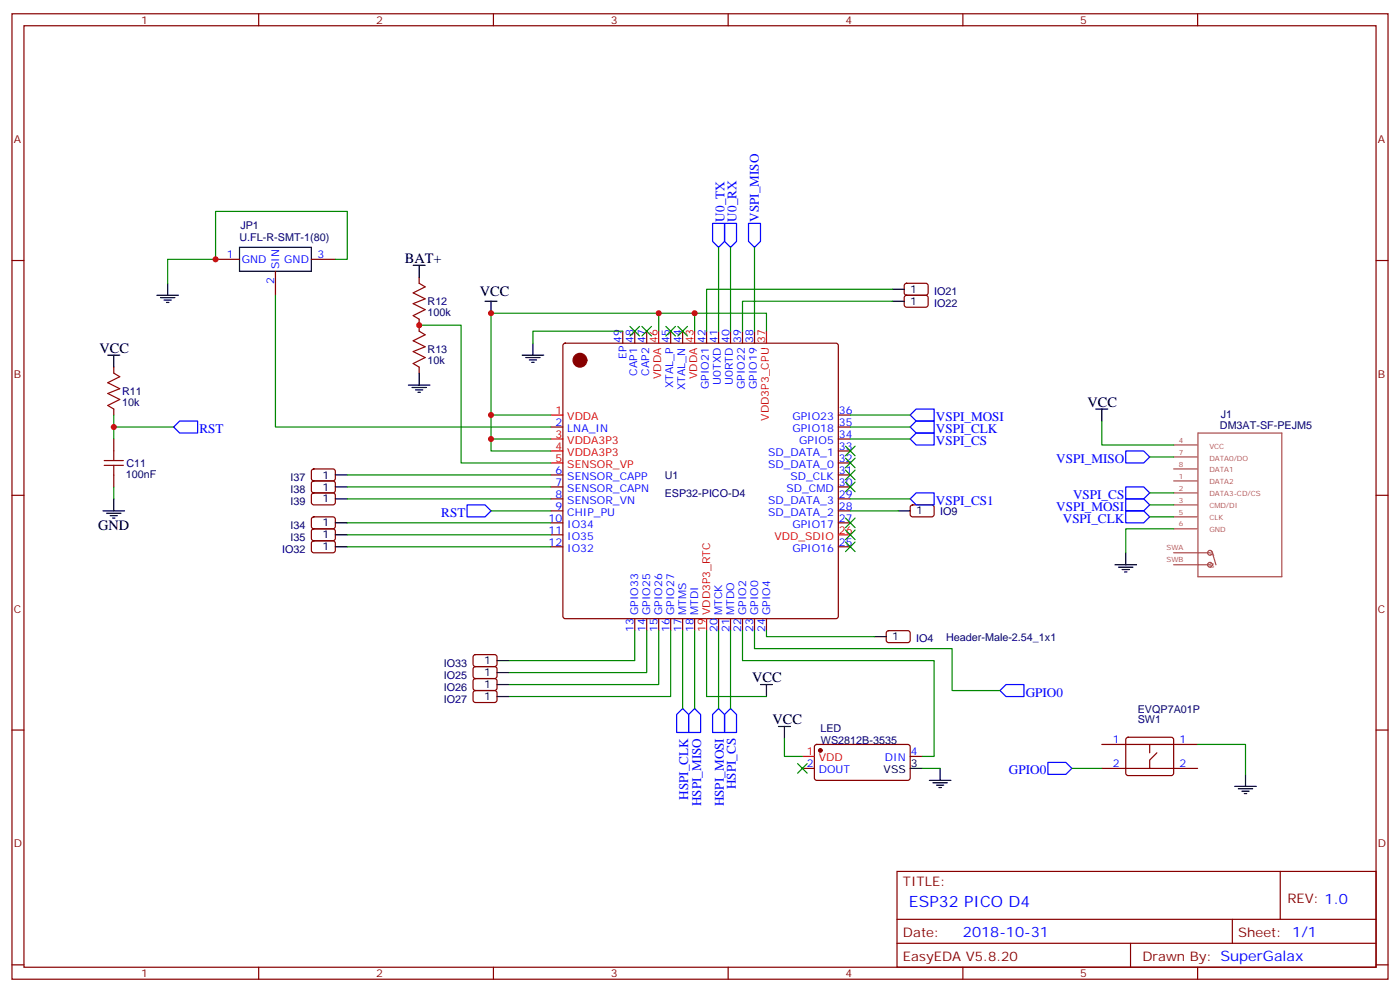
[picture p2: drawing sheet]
<svg xmlns="http://www.w3.org/2000/svg" width="412mm" height="292mm" viewBox="0 0 412 292" stroke-linecap="round" stroke-linejoin="round" font-family="sans-serif">
<g fill="none" stroke="#870000" stroke-width=".35">
<path d="M3.5 4.1h405.4v284.3h-405.4zM7.1 7.6h398.2v277.3h-398.2zM76.2 4.1v3.5M145.3 4.1v3.5M214.5 4.1v3.5M283.6 4.1v3.5M352.8 4.1v3.5M3.5 76.7h3.6M63.5 76.4h7.1M81.1 79.9v7.1M91.7 76.4h7.1M405.3 76.7h3.6"/>
<path d="M123.5 81.7v1.7M123.5 94v3.5M183.4 97.5v3.6M187 97.5v3.6M190.5 97.5v3.6M197.6 97.5v3.6M201.1 97.5v3.6M208.1 97.5v3.6M211.7 97.5v3.6M215.2 97.5v3.6M218.7 97.5v3.6M222.2 97.5v3.6"/>
<path d="M266.6 83.6l.5-.2 5.9 .1 .4 .6-.1 2.4-.6 .5-5.9-.1-.5-.6v-2.2zM266.6 87.2l.5-.2h5.9l.4 .7-.1 2.4-.6 .4-5.9-.1-.5-.6v-2.1zM33.5 108.1v1.8M123.5 108.1v1.8M166 101.3l.5-.2h79.7l.5 .2 .2 .5v79.7l-.2 .5-.5 .2h-79.7l-.5-.2-.2-.5v-79.7zM33.5 120.5v1.7M33.5 129.3v3.5M33.5 139.9v3.5M92 138.3l.4-.2 5.9 .1 .5 .6-.1 2.4-.6 .4h-5.9l-.5-.7v-2.1zM162.3 125.8h3.5M162.3 139.9h3.5M246.9 125.8h3.6"/>
<path d="M246.9 139.9h3.6M246.9 136.3h3.6M246.9 132.8h3.6M246.9 129.3h3.6M246.9 122.2h3.6M3.5 145.9h3.6M92 141.8l.4-.2 5.9 .1 .5 .6-.1 2.4-.6 .5-5.9-.1-.5-.6v-2.2zM92 145.4l.4-.2h5.9l.5 .7-.1 2.4-.6 .4-5.9-.1-.5-.6v-2.1zM92 152.4l.4-.2 5.9 .1 .5 .6-.1 2.4-.6 .5-5.9-.1-.5-.7v-2.1zM92 156l.4-.2h5.9l.5 .7-.1 2.3-.6 .5-5.9-.1-.5-.6v-2.1zM92 159.5l.4-.2h5.9l.5 .7-.1 2.4-.6 .4-5.9-.1-.5-.6v-2.1zM162.3 143.4h3.5"/>
<path d="M162.3 146.9h3.5M162.3 150.5h3.5M162.3 154h3.5M162.3 157.5h3.5M246.9 143.4h3.6M246.9 146.9h3.6M246.9 150.5h3.6M246.9 154h3.6M268.3 148.9l.5-.2 5.9 .1 .5 .6-.1 2.4-.6 .4h-6l-.4-.7v-2.1zM405.3 145.9h3.6M162.3 161h3.5M246.9 161h3.6"/>
<path d="M139.6 193l.5-.2h5.9l.4 .7-.1 2.4-.6 .4h-5.9l-.5-.7v-2.1zM139.6 196.5l.5-.2 5.9 .1 .4 .6-.1 2.4-.6 .4h-5.9l-.5-.7v-2.1zM187 182.2v3.5M190.5 182.2v3.5M194 182.2v3.5M197.6 182.2v3.5M201.1 182.2v3.5M204.6 182.2v3.5M211.7 182.2v3.5M215.2 182.2v3.5M218.7 182.2v3.5M222.2 182.2v3.5"/>
<path d="M225.8 182.2v3.5M261.3 185.9l.5-.2 5.9 .1 .4 .6-.1 2.4-.6 .5-5.9-.1-.4-.6v-2.2zM3.5 215h3.6M139.6 200.1l.5-.3 5.9 .1 .4 .7-.1 2.3-.6 .5-5.9-.1-.5-.6v-2.1zM139.6 203.6l.5-.2h5.9l.4 .7-.1 2.4-.6 .4-5.9-.1-.5-.6v-2.1zM240.1 219.5l.5-.2h27.1l.4 .7-.1 9.4-.6 .4h-27.1l-.4-.7v-9.1zM324.6 219.3h28.2M331.8 217.3l.5-.2h12.7l.5 .2 .2 .5v9.9l-.2 .5-.5 .2h-12.7l-.5-.2-.2-.5v-9.9zM338.7 219.3v2.4M405.3 215h3.6M236.4 226.3h3.5M268.1 222.8h3.5"/>
<path d="M324.6 226.3h28.2M340.8 221.7l-2.1 2.1v2.5M264.2 256.6h141.1v28.3h-141.1zM377.1 256.6v14.2M264.2 270.8h141.1M264.2 277.8h141.1M333 277.8v7.1M363 270.8v7M3.5 284.2h3.6M76.2 284.9v3.5M145.3 284.9v3.5M214.5 284.9v3.5"/>
<path d="M283.6 284.9v3.5M352.8 284.9v3.5M405.3 284.2h3.6"/>
</g>
<g fill="#870000" stroke="#870000" stroke-width=".35">
<circle cx="170.8" cy="106.1" r="2.03"/>
<circle cx="241.7" cy="221" r=".53"/>
</g>
<path d="M194 97.5v3.6M204.6 97.5v3.6M225.8 97.5v3.6M162.3 122.2h3.5M162.3 129.3h3.5M162.3 132.8h3.5M162.3 136.3h3.5M246.9 157.5h3.6M208.1 182.2v3.5M236.4 222.8h3.5" fill="none" stroke="#f00" stroke-width=".35"/>
<g fill="none" stroke="#000" stroke-width=".35">
<path d="M70.6 72.8h21.1v7.1h-21.1zM121.7 78.1h3.5M123.5 78.1v3.6M46.2 87h6.4M47.3 87.7h4.2M48.3 88.4h2.1M49 89.1h.7M49.4 83.4v3.6M142.9 88.7h3.5M144.6 88.7v3.6M262.8 85.2h3.5M262.8 88.7h3.5"/>
<path d="M31.7 104.6h3.6M33.5 104.6v3.5M120.3 113.4h6.3M121.4 114.1h4.2M122.4 114.8h2.1M123.1 115.5h.7M123.5 109.9v3.5M153.8 104.6h6.4M154.9 105.3h4.2M155.9 106h2.1M156.6 106.7h.7M157 101.1v3.5"/>
<path d="M98.8 139.9h3.5M322.8 120.5h3.5M324.6 120.5v3.5M30.3 150.5h6.4M31.4 151.2h4.2M32.5 151.9h2.1M33.2 152.6h.7M33.5 146.9v3.6M98.8 143.4h3.5M98.8 146.9h3.5M98.8 154h3.5M98.8 157.5h3.5"/>
<path d="M264.6 150.5h3.5M98.8 161h3.5M328.4 166.3h6.4M329.5 167h4.2M330.6 167.7h2.1M331.3 168.5h.7M331.6 162.8v3.5M146.4 194.6h3.5M146.4 198.1h3.5M257.5 187.5h3.6M146.4 201.6h3.5M146.4 205.1h3.5"/>
<path d="M224 201.6h3.5M225.8 201.6v3.5M229.3 214h3.5M231.1 214v3.5M268.1 226.3h3.5M273.8 229.8h6.3M274.8 230.5h4.2M275.9 231.2h2.1M276.6 232h.7M276.9 226.3v3.5M363.7 231.6h6.4M364.8 232.3h4.2"/>
<path d="M365.8 233h2.1M366.5 233.7h.7M366.9 228.1v3.5"/>
</g>
<g fill="none" stroke="#a64a4a" stroke-width=".35">
<path d="M345.7 134.6h7M345.7 138.1h7M345.7 131.1h7M352.9 127.5h24.7v42.4h-24.7zM345.7 141.6h7M345.7 145.2h7M345.7 148.7h7M345.7 152.2h7M345.7 155.8h7M345.7 162.8h7M345.7 166.3h7M352.9 162.8h3.5"/>
<path d="M352.9 166.3h3.5M357.1 162.9a.7 .7 0 0 1-1.1 .5 .7 .7 0 0 1 .1-1.2 .7 .7 0 0 1 1 .6l1.1 3.5M357.1 166.3a.7 .7 0 0 0-1-.6 .7 .7 0 0 0-.1 1.2 .7 .7 0 0 0 1.1-.4"/>
</g>
<path d="M123.5 83.4l1.7 1.1-3.5 1.8 3.5 1.7-3.5 1.4 3.5 1.8-3.5 1.8 1.8 1M123.5 97.5l1.7 1.1-3.5 1.8 3.5 1.7-3.5 1.4 3.5 1.8-3.5 1.8 1.8 1M33.5 109.9l1.8 1-3.6 1.8 3.6 1.8-3.6 1.4 3.6 1.8-3.6 1.7 1.8 1.1M30.7 137.1h5.6M30.7 135.6h5.6M33.5 132.8v2.8M33.5 137.1v2.8" fill="none" stroke="#a10000" stroke-width=".35"/>
<g fill="none" stroke="#00f" stroke-width=".35">
<path d="M209.9 65.8h3.5v5.3l-1.7 1.7-1.8-1.7zM213.4 65.8h3.6v5.3l-1.8 1.7-1.8-1.7zM220.5 65.8h3.5v5.3l-1.8 1.7-1.7-1.7zM52.9 124h5.3v3.5h-5.3l-1.7-1.7zM268.1 129.3l1.8-1.8h5.3v3.6h-5.3zM269.9 124h5.3v3.5h-5.3l-1.8-1.7zM269.9 120.5h5.3v3.5h-5.3l-1.8-1.8zM331.6 132.8h5.3l1.8 1.8-1.8 1.7h-5.3zM137.6 148.7h5.3l1.7 1.8-1.7 1.7h-5.3zM269.9 145.2h5.3v3.5h-5.3l-1.8-1.8zM331.6 143.4h5.3l1.8 1.8-1.8 1.7h-5.3zM331.6 146.9h5.3l1.8 1.8-1.8 1.8h-5.3z"/>
<path d="M331.6 150.5h5.3l1.8 1.7-1.8 1.8h-5.3zM201.1 208.7l1.7 1.7v5.3h-3.5v-5.3zM202.8 210.4l1.8-1.7 1.8 1.7v5.3h-3.6zM211.7 208.7l1.7 1.7v5.3h-3.5v-5.3zM213.4 210.4l1.8-1.7 1.8 1.7v5.3h-3.6zM294.6 203.4l1.7-1.8h5.3v3.5h-5.3zM308.7 224.5h5.3l1.7 1.8-1.7 1.8h-5.3z"/>
</g>
<g fill="none" stroke="#008700" stroke-width=".35">
<path d="M98.8 76.4h3.5v-14.1h-38.8v14.1h-14.1v7M211.7 72.8v24.7M215.2 72.8v24.7M222.2 72.8v24.7M81.1 87v38.8h81.2M123.5 95.8h12.3v40.5h26.5M183.4 97.5h-26.4v3.6M194 97.5v-5.2h-49.4v29.9h17.7M194 92.3h31.8v5.2M204.6 92.3v5.2M262.8 88.7h-44.1v8.8M262.8 85.2h-54.7v12.3"/>
<path d="M33.5 122.2v3.6h17.7M33.5 125.8v3.5M102.3 139.9h60M144.6 122.2v7.1h17.7M144.6 129.3v3.5h17.7M250.5 122.2h17.6M250.5 125.8h17.6M250.5 129.3h17.6M324.6 124v7.1h21.1M338.7 134.6h7M33.5 143.4v3.5M102.3 146.9h60"/>
<path d="M102.3 143.4h60M102.3 154h60M102.3 157.5h60M144.6 150.5h17.7M250.5 146.9h17.6M250.5 150.5h14.1M338.7 145.2h7M338.7 148.7h7M338.7 152.2h7M345.7 155.8h-14.1v7M102.3 161h60M187 185.7v8.9h-37.1"/>
<path d="M190.5 185.7v12.4h-40.6M194 185.7v15.9h-44.1M197.6 185.7v19.4h-47.7M201.1 185.7v23M204.6 185.7v23M208.1 185.7v19.4h17.7M211.7 185.7v23M215.2 185.7v23M218.7 185.7v8.9h56.5v28.2h-3.6M222.2 185.7v5.3h58.3v12.4h14.1M225.8 185.7v1.8h31.7M231.1 217.5v5.3h5.3"/>
<path d="M352.8 219.3h14.1v8.8M271.6 226.3h5.3M315.7 226.3h8.9"/>
</g>
<g fill="#c00">
<circle cx="33.5" cy="125.8" r=".88"/>
<circle cx="123.5" cy="95.8" r=".88"/>
<circle cx="144.6" cy="129.3" r=".88"/>
<circle cx="144.6" cy="122.2" r=".88"/>
<circle cx="194" cy="92.3" r=".88"/>
<circle cx="204.6" cy="92.3" r=".88"/>
<circle cx="63.5" cy="76.4" r=".88"/>
<circle cx="144.6" cy="92.3" r=".88"/>
</g>
<g fill="#c00" stroke="#008700" stroke-width=".35">
<path d="M185.6 96.1l2.8 2.9zM188.4 96.1l-2.8 2.9z"/>
<path d="M189.1 96.1l2.8 2.9zM191.9 96.1l-2.8 2.9z"/>
<path d="M196.1 96.1l2.9 2.9zM199 96.1l-2.9 2.9z"/>
<path d="M199.7 96.1l2.8 2.9zM202.5 96.1l-2.8 2.9z"/>
<path d="M249.1 131.4l2.8 2.8zM251.9 131.4l-2.8 2.8z"/>
<path d="M249.1 134.9l2.8 2.9zM251.9 134.9l-2.8 2.9z"/>
<path d="M249.1 138.5l2.8 2.8zM251.9 138.5l-2.8 2.8z"/>
<path d="M249.1 142l2.8 2.8zM251.9 142l-2.8 2.8z"/>
<path d="M249.1 152.6l2.8 2.8zM251.9 152.6l-2.8 2.8z"/>
<path d="M249.1 159.6l2.8 2.9zM251.9 159.6l-2.8 2.9z"/>
<path d="M249.1 156.1l2.8 2.8zM251.9 156.1l-2.8 2.8z"/>
<path d="M234.9 224.9l2.9 2.8zM237.8 224.9l-2.9 2.8z"/>
</g>
<text font-size="4.6" fill="#00f" x="267.8" y="267.2">ESP32 PICO D4</text>
<g font-size="4.2">
<text x="119.2" y="77.4">BAT+</text>
<text x="141.4" y="87.2">VCC</text>
<text x="29.3" y="103.9">VCC</text>
<text x="320.3" y="119.8">VCC</text>
<text x="28.9" y="156.1">GND</text>
<text x="221.5" y="200.9">VCC</text>
<text x="227.5" y="213.3">VCC</text>
</g>
<text font-size="4.2" fill="#00f" x="283.6" y="276">2018-10-31</text>
<g font-size="3.9" fill="#00f">
<text x="213.4" y="65.3" transform="rotate(-90 213.4 65.3)">U0_TX</text>
<text x="217" y="65.3" transform="rotate(-90 217 65.3)">U0_RX</text>
<text x="223.5" y="65.4" transform="rotate(-90 223.5 65.4)">VSPI_MISO</text>
<text x="275.7" y="124">VSPI_MOSI</text>
<text x="58.7" y="127.5">RST</text>
<text x="275.7" y="127.5">VSPI_CLK</text>
<text x="275.7" y="131.1">VSPI_CS</text>
<text x="311.1" y="136.3">VSPI_MISO</text>
<text x="275.7" y="148.7">VSPI_CS1</text>
<text x="316.1" y="146.9">VSPI_CS</text>
<text x="130" y="152.2">RST</text>
<text x="311.1" y="150.5">VSPI_MOSI</text>
<text x="313.1" y="154">VSPI_CLK</text>
<text x="302.2" y="205.1">GPIO0</text>
<text x="216.8" y="232.5" transform="rotate(-90 216.8 232.5)">HSPI_CS</text>
<text x="297.2" y="228.1">GPIO0</text>
<text x="202.7" y="235.6" transform="rotate(-90 202.7 235.6)">HSPI_CLK</text>
<text x="206.5" y="237.4" transform="rotate(-90 206.5 237.4)">HSPI_MISO</text>
<text x="213.2" y="237.5" transform="rotate(-90 213.2 237.5)">HSPI_MOSI</text>
</g>
<g font-size="3.9" fill="#800">
<text x="266" y="260.9">TITLE:</text>
<text x="379.2" y="265.8">REV: 1.0</text>
<text x="266" y="276">Date:</text>
<text x="364.8" y="276">Sheet: 1/1</text>
<text x="266" y="283.1">EasyEDA V5.8.20</text>
<text x="336.5" y="283.1">Drawn By: SuperGalax</text>
</g>
<g font-size="3.2" fill="#800">
<text x="41.6" y="7.1">1</text>
<text x="110.8" y="7.1">2</text>
<text x="179.9" y="7.1">3</text>
<text x="249.1" y="7.1">4</text>
<text x="318.2" y="7.1">5</text>
<text x="4.1" y="42.2">A</text>
<text x="405.9" y="42.2">A</text>
<text x="4.1" y="111.3">B</text>
<text x="405.9" y="111.3">B</text>
<text x="4.1" y="180.4">C</text>
<text x="405.9" y="180.4">C</text>
<text x="4.1" y="249.6">D</text>
<text x="405.9" y="249.6">D</text>
<text x="41.6" y="287.9">1</text>
<text x="110.8" y="287.9">2</text>
<text x="179.9" y="287.9">3</text>
<text x="249.1" y="287.9">4</text>
<text x="318.2" y="287.9">5</text>
</g>
<g font-size="3.2" fill="#000080">
<text x="70.6" y="70.9">U.FL-R-SMT-1(80)</text>
<text x="70.8" y="67.4">JP1</text>
<text x="125.9" y="89.9">R12</text>
<text x="275.2" y="87">IO21</text>
<text x="125.9" y="93">100k</text>
<text x="275.2" y="90.5">IO22</text>
<text x="125.9" y="107.2">10k</text>
<text x="125.9" y="104">R13</text>
<text x="36" y="119.5">10k</text>
<text x="36" y="116.3">R11</text>
<text x="359.6" y="123.2">J1</text>
<text x="359.3" y="126.5">DM3AT-SF-PEJM5</text>
<text x="37.2" y="137.5">C11</text>
<text x="37" y="140.7">100nF</text>
<text x="85.5" y="141.6">I37</text>
<text x="195.8" y="141.1">U1</text>
<text x="85.5" y="145.2">I38</text>
<text x="85.5" y="148.7">I39</text>
<text x="195.8" y="146.4">ESP32-PICO-D4</text>
<text x="85.5" y="155.8">I34</text>
<text x="276.9" y="151.7">IO9</text>
<text x="85.5" y="159.3">I35</text>
<text x="83.1" y="162.8">IO32</text>
<text x="269.9" y="189.1">IO4</text>
<text x="278.7" y="188.7">Header-Male-2.54_1x1</text>
<text x="130.7" y="196.3">IO33</text>
<text x="130.7" y="199.8">IO25</text>
<text x="130.7" y="203.4">IO26</text>
<text x="130.7" y="206.9">IO27</text>
<text x="335.1" y="209.9">EVQP7A01P</text>
<text x="241.7" y="215.7">LED</text>
<text x="335.1" y="212.9">SW1</text>
<text x="241.8" y="219.1">WS2812B-3535</text>
</g>
<g font-size="3.2" fill="#00f">
<text x="66.8" y="76">1</text>
<text x="71.3" y="77.4">GND</text>
<text x="83.7" y="77.4">GND</text>
<text x="93.5" y="76">3</text>
<text x="80.8" y="83.7" transform="rotate(-90 80.8 83.7)">2</text>
<text x="82.2" y="79.2" transform="rotate(-90 82.2 79.2)">SIN</text>
<text x="183.1" y="101.1" transform="rotate(-90 183.1 101.1)">49</text>
<text x="186.6" y="100.9" transform="rotate(-90 186.6 100.9)">48</text>
<text x="190.1" y="100.9" transform="rotate(-90 190.1 100.9)">47</text>
<text x="197.2" y="100.9" transform="rotate(-90 197.2 100.9)">45</text>
<text x="200.7" y="100.9" transform="rotate(-90 200.7 100.9)">44</text>
<text x="207.8" y="100.9" transform="rotate(-90 207.8 100.9)">42</text>
<text x="211.3" y="100.9" transform="rotate(-90 211.3 100.9)">41</text>
<text x="214.8" y="100.9" transform="rotate(-90 214.8 100.9)">40</text>
<text x="218.4" y="100.9" transform="rotate(-90 218.4 100.9)">39</text>
<text x="221.9" y="100.9" transform="rotate(-90 221.9 100.9)">38</text>
<text x="184.5" y="105.7" transform="rotate(-90 184.5 105.7)">EP</text>
<text x="187.7" y="110.7" transform="rotate(-90 187.7 110.7)">CAP1</text>
<text x="191.2" y="110.7" transform="rotate(-90 191.2 110.7)">CAP2</text>
<text x="212.4" y="113.3" transform="rotate(-90 212.4 113.3)">U0TXD</text>
<text x="215.9" y="113.3" transform="rotate(-90 215.9 113.3)">U0RTD</text>
<text x="198.3" y="114.4" transform="rotate(-90 198.3 114.4)">XTAL_P</text>
<text x="201.8" y="114.8" transform="rotate(-90 201.8 114.8)">XTAL_N</text>
<text x="208.8" y="114.6" transform="rotate(-90 208.8 114.6)">GPIO21</text>
<text x="219.4" y="114.6" transform="rotate(-90 219.4 114.6)">GPIO22</text>
<text x="223" y="114.6" transform="rotate(-90 223 114.6)">GPIO19</text>
<text x="163.6" y="125.4">2</text>
<text x="233.4" y="123.6">GPIO23</text>
<text x="247.1" y="125.4">35</text>
<text x="247.1" y="121.9">36</text>
<text x="167.1" y="127.2">LNA_IN</text>
<text x="233.4" y="127.2">GPIO18</text>
<text x="235.4" y="130.7">GPIO5</text>
<text x="247.1" y="128.9">34</text>
<text x="226.2" y="137.8">SD_DATA_0</text>
<text x="226.2" y="134.2">SD_DATA_1</text>
<text x="247.1" y="136">32</text>
<text x="247.1" y="132.5">33</text>
<text x="163.6" y="139.5">6</text>
<text x="163.6" y="143.1">7</text>
<text x="167.1" y="141.3">SENSOR_CAPP</text>
<text x="232.8" y="141.3">SD_CLK</text>
<text x="247.1" y="143.1">30</text>
<text x="247.1" y="139.5">31</text>
<text x="163.6" y="146.6">8</text>
<text x="167.1" y="144.8">SENSOR_CAPN</text>
<text x="167.1" y="148.3">SENSOR_VN</text>
<text x="226.2" y="148.3">SD_DATA_3</text>
<text x="231.7" y="144.8">SD_CMD</text>
<text x="247.1" y="146.6">29</text>
<text x="161.6" y="153.6">10</text>
<text x="163.6" y="150.1">9</text>
<text x="167.1" y="151.9">CHIP_PU</text>
<text x="167.1" y="155.4">IO34</text>
<text x="226.2" y="151.9">SD_DATA_2</text>
<text x="233.4" y="155.4">GPIO17</text>
<text x="247.1" y="153.6">27</text>
<text x="247.1" y="150.1">28</text>
<text x="161.6" y="157.2">11</text>
<text x="161.6" y="160.7">12</text>
<text x="167.1" y="158.9">IO35</text>
<text x="247.1" y="160.7">25</text>
<text x="167.1" y="162.5">IO32</text>
<text x="233.4" y="162.5">GPIO16</text>
<text x="188" y="181.2" transform="rotate(-90 188 181.2)">GPIO33</text>
<text x="191.6" y="181.2" transform="rotate(-90 191.6 181.2)">GPIO25</text>
<text x="195.1" y="181.2" transform="rotate(-90 195.1 181.2)">GPIO26</text>
<text x="198.6" y="181.2" transform="rotate(-90 198.6 181.2)">GPIO27</text>
<text x="202.1" y="181.2" transform="rotate(-90 202.1 181.2)">MTMS</text>
<text x="205.7" y="181.2" transform="rotate(-90 205.7 181.2)">MTDI</text>
<text x="212.7" y="181.2" transform="rotate(-90 212.7 181.2)">MTCK</text>
<text x="216.3" y="181.2" transform="rotate(-90 216.3 181.2)">MTDO</text>
<text x="219.8" y="181.2" transform="rotate(-90 219.8 181.2)">GPIO2</text>
<text x="223.3" y="181.2" transform="rotate(-90 223.3 181.2)">GPIO0</text>
<text x="226.8" y="181.2" transform="rotate(-90 226.8 181.2)">GPIO4</text>
<text x="186.6" y="186.1" transform="rotate(-90 186.6 186.1)">13</text>
<text x="190.1" y="186.1" transform="rotate(-90 190.1 186.1)">14</text>
<text x="193.7" y="186.1" transform="rotate(-90 193.7 186.1)">15</text>
<text x="197.2" y="186.1" transform="rotate(-90 197.2 186.1)">16</text>
<text x="200.7" y="186.1" transform="rotate(-90 200.7 186.1)">17</text>
<text x="204.3" y="186.1" transform="rotate(-90 204.3 186.1)">18</text>
<text x="211.3" y="186.1" transform="rotate(-90 211.3 186.1)">20</text>
<text x="214.8" y="186.1" transform="rotate(-90 214.8 186.1)">21</text>
<text x="218.4" y="186.1" transform="rotate(-90 218.4 186.1)">22</text>
<text x="221.9" y="186.1" transform="rotate(-90 221.9 186.1)">23</text>
<text x="225.4" y="186.1" transform="rotate(-90 225.4 186.1)">24</text>
<text x="327.8" y="218.9">1</text>
<text x="347.5" y="218.9">1</text>
<text x="237.7" y="226">2</text>
<text x="241.2" y="227.7">DOUT</text>
<text x="260.7" y="224.2">DIN</text>
<text x="268.3" y="222.4">4</text>
<text x="327.8" y="226">2</text>
<text x="347.5" y="226">2</text>
</g>
<g font-size="3.2">
<text x="268.1" y="86.3">1</text>
<text x="268.1" y="89.8">1</text>
<text x="95" y="140.9">1</text>
<text x="95" y="144.5">1</text>
<text x="95" y="148">1</text>
<text x="95" y="155">1</text>
<text x="269.9" y="151.5">1</text>
<text x="95" y="158.6">1</text>
<text x="95" y="162.1">1</text>
<text x="262.8" y="188.6">1</text>
<text x="142.6" y="195.6">1</text>
<text x="142.6" y="199.1">1</text>
<text x="142.6" y="202.7">1</text>
<text x="142.6" y="206.2">1</text>
<text x="260.3" y="227.7">VSS</text>
<text x="268.3" y="226">3</text>
</g>
<g font-size="3.2" fill="#f00">
<text x="193.7" y="100.9" transform="rotate(-90 193.7 100.9)">46</text>
<text x="204.3" y="100.9" transform="rotate(-90 204.3 100.9)">43</text>
<text x="225.4" y="100.9" transform="rotate(-90 225.4 100.9)">37</text>
<text x="194.7" y="111.6" transform="rotate(-90 194.7 111.6)">VDDA</text>
<text x="205.3" y="111.6" transform="rotate(-90 205.3 111.6)">VDDA</text>
<text x="163.6" y="121.9">1</text>
<text x="167.1" y="123.6">VDDA</text>
<text x="226.5" y="123.8" transform="rotate(-90 226.5 123.8)">VDD3P3_CPU</text>
<text x="163.6" y="128.9">3</text>
<text x="167.1" y="130.7">VDDA3P3</text>
<text x="163.6" y="132.5">4</text>
<text x="163.6" y="136">5</text>
<text x="167.1" y="134.2">VDDA3P3</text>
<text x="167.1" y="137.8">SENSOR_VP</text>
<text x="228.1" y="158.9">VDD_SDIO</text>
<text x="247.1" y="157.2">26</text>
<text x="209.2" y="181.2" transform="rotate(-90 209.2 181.2)">VDD3P3_RTC</text>
<text x="207.8" y="186.1" transform="rotate(-90 207.8 186.1)">19</text>
<text x="237.7" y="222.4">1</text>
<text x="241.2" y="224.2">VDD</text>
</g>
<g font-size="2.1" fill="#a54b4b">
<text x="347.3" y="130.4">4</text>
<text x="347.3" y="133.9">7</text>
<text x="347.3" y="137.4">8</text>
<text x="356.2" y="135.6">DATA0/DO</text>
<text x="356.2" y="132.1">VCC</text>
<text x="347.3" y="140.9">1</text>
<text x="356.2" y="139.2">DATA1</text>
<text x="356.2" y="142.7">DATA2</text>
<text x="347.3" y="144.5">2</text>
<text x="347.3" y="148">3</text>
<text x="356.2" y="146.2">DATA3-CD/CS</text>
<text x="356.2" y="149.7">CMD/DI</text>
<text x="347.3" y="151.5">5</text>
<text x="347.3" y="155.1">6</text>
<text x="356.2" y="153.3">CLK</text>
<text x="356.2" y="156.8">GND</text>
<text x="343.6" y="165.6">SWB</text>
<text x="343.6" y="162.1">SWA</text>
<text x="356.2" y="163.8">A</text>
<text x="356.2" y="167.4">B</text>
</g>
</svg>
